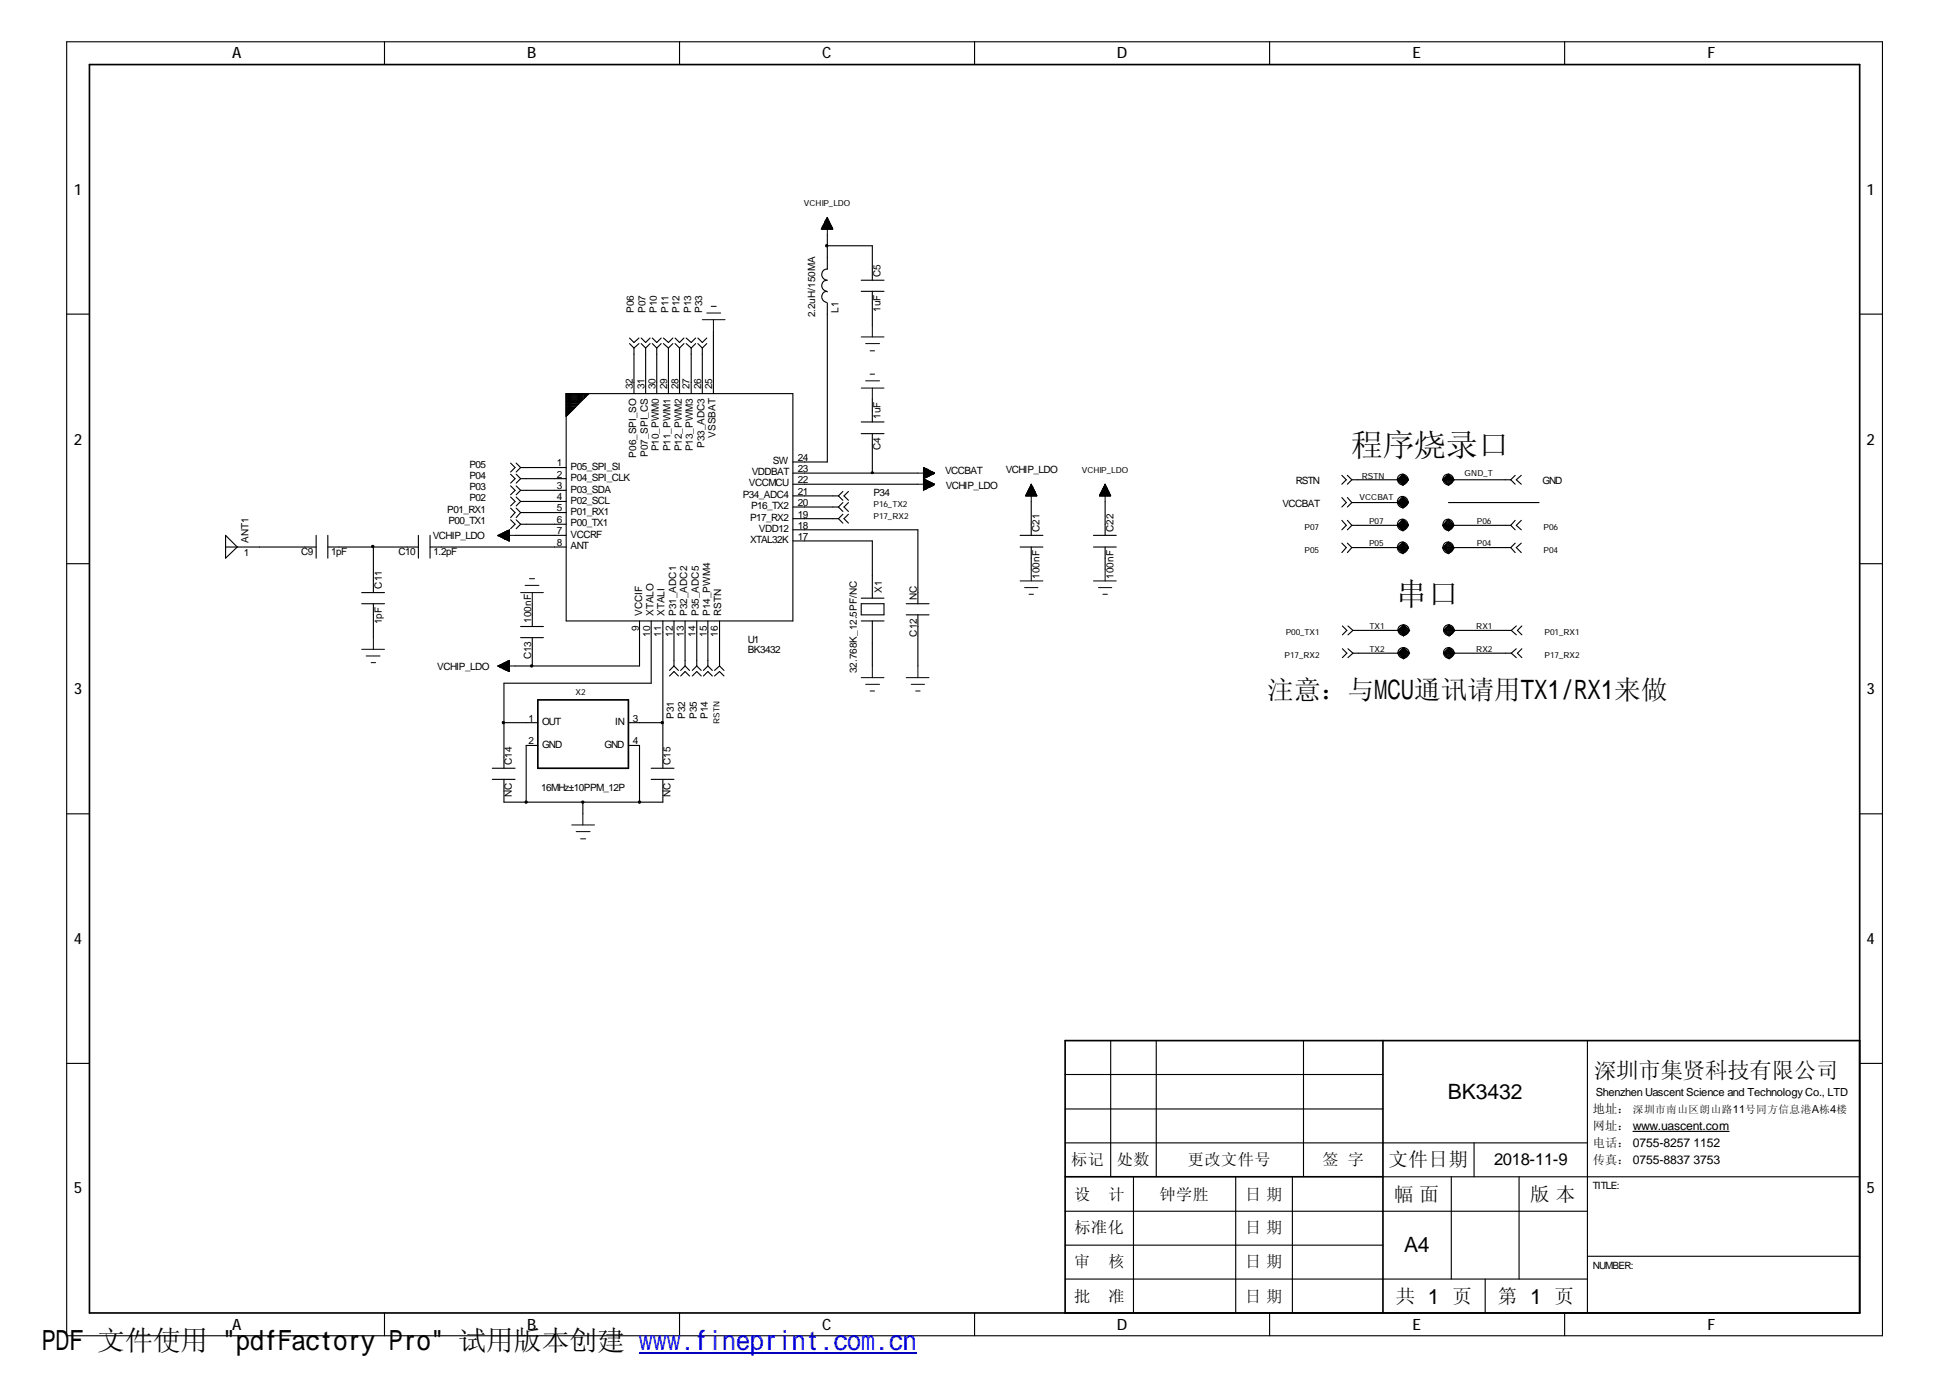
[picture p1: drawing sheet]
<svg xmlns="http://www.w3.org/2000/svg" width="297mm" height="210mm" viewBox="0 0 297 210" stroke-linecap="round" stroke-linejoin="round" font-family="sans-serif">
<g fill="none" stroke="#000" stroke-width=".17">
<path d="M10.2 6.4h276.7v197.1h-276.7zM58.6 6.4v3.4M103.5 6.4v3.4M148.5 6.4v3.4M193.5 6.4v3.4M238.4 6.4v3.4M126.1 35.7v5.3a.85 .85 0 0 0-.9 .8 .85 .85 0 0 0 .8 .9M126.1 37.4h6.8v5.3M10.2 47.9h3.4M86.3 60h34.5v34.6h-34.5zM86.4 60v3.3h-.1M86.6 60v3.1h-.3"/>
<path d="M86.8 60v2.9h-.5M87 60v2.8h-.7M87.1 60v2.6h-.8M87.3 60v2.4h-1M87.5 60v2.2h-1.2M87.6 60v2.1h-1.3M87.8 60v1.8h-1.5M88 60v1.7h-1.7M88.1 60v1.6h-1.8M88.3 60v1.3h-2M88.5 60v1.1h-2.2M88.6 60v1h-2.3"/>
<path d="M88.8 60v.8h-2.5M89.1 60v.6h-2.8M89.2 60v.5h-2.9M89.3 60v.3h-3M89.6 60v.1h-3.3M89.7 60l-3.4 3.4M95.9 51.5l.7 .7 .8-.7M95.9 52.3l.7 .7M96.6 53v7M97.4 52.3l-.8 .7M97.7 51.5l.7 .7 .7-.7M97.7 52.3l.7 .7"/>
<path d="M98.4 53v7M99.1 52.3l-.7 .7M99.4 51.5l.7 .7 .7-.7M99.4 52.3l.7 .7M100.1 53v7M100.8 52.3l-.7 .7M101.1 51.5l.8 .7 .6-.7M101.1 52.3l.8 .7M101.9 53v7M102.5 52.3l-.6 .7M102.9 51.5l.6 .7 .7-.7M102.9 52.3l.6 .7"/>
<path d="M103.5 53v7M104.2 52.3l-.7 .7M104.6 51.5l.7 .7 .7-.7M104.6 52.3l.7 .7M105.3 53v7M106 52.3l-.7 .7M106.3 51.5l.7 .7 .7-.7M106.3 52.3l.7 .7M107 53v7M107.7 52.3l-.7 .7M108.7 50.5v9.5M126.1 44.5a.75 .75 0 0 0-.9 .4 .75 .75 0 0 0 .2 .9l.6 .3"/>
<path d="M126.1 42.7a.85 .85 0 0 0-.9 .8 .85 .85 0 0 0 .8 .9M126.1 46.2v24.2h-5.3M131.2 44.4h3.5M131.2 42.7h3.5M132.9 44.4v5.2M283.4 47.9h3.5M77.8 70.5l.7 .7-.7 .7M77.8 79.2l.7 .7-.7 .6M77.8 77.4l.7 .7-.7 .7M77.8 75.7l.7 .7-.7 .7M77.8 74l.7 .7-.7 .7M77.8 72.2l.7 .7-.7 .7"/>
<path d="M78.7 79.2l.6 .7M78.7 77.4l.6 .7M78.7 75.7l.6 .7M78.7 74l.6 .7M78.7 72.2l.6 .7M78.7 70.5l.6 .7M79.3 71.2h7M79.3 72.9h7M79.3 74.7h7M79.3 76.4h7M79.3 78.1h7M79.3 79.9h7"/>
<path d="M79.3 79.9l-.6 .6M79.3 78.1l-.6 .7M79.3 76.4l-.6 .7M79.3 74.7l-.6 .7M79.3 72.9l-.6 .7M79.3 71.2l-.6 .7M120.8 79h7M120.8 77.2h7M120.8 75.5h7M120.8 73.8h19.1M120.8 72.1h19.1M127.8 79l.6 .7"/>
<path d="M127.8 77.2l.6 .7M127.8 75.5l.6 .7M128.4 78.3l-.6 .7M128.4 76.6l-.6 .6M128.4 74.9l-.6 .6M129.3 78.3l-.7 .7 .7 .7M129.3 76.6l-.7 .6 .7 .7M129.3 74.9l-.7 .6 .7 .7M131.2 64.3h3.5M131.2 66.1h3.5M132.9 60.8v3.5M132.9 66.1v6"/>
<path d="M157.1 76.4v5.1M168.4 76.4v5.1M204.5 72.4l.6 .7-.6 .7M204.5 79.3l.6 .7-.6 .7M204.5 75.8l.6 .8-.6 .6M205.3 72.4l.7 .7M205.3 79.3l.7 .7M205.3 75.8l.7 .8M206 76.6h8.6M206 73.1h8.6M206 73.1l-.7 .7M206 76.6l-.7 .6"/>
<path d="M212.9 73.1l.9-.9 .8 .9-.8 .8zM213 72.9h1.5M213 76.4h1.5v.2M213 79.9h1.5v.2M213 73v.2M213 76.5v.1M213 79.9v.2M213.1 73.3h1.4M213.1 76.7h1.4M213.2 72.8v.5M213.2 76.3v.5M213.2 79.8v.5"/>
<path d="M213.3 73.4h1M213.3 72.7h1.1v.6M213.3 79.7h1.1v.6M213.3 76.9h1M213.3 76.2h1.1M213.4 72.7v.8M213.4 76.1v.9M213.4 79.6v.8M213.4 72.6h.8M213.4 76h.8v1M213.4 79.5h.8v.9M213.5 73.6h.6"/>
<path d="M213.5 72.5v1.2M213.5 76v1.1M213.5 79.3v1.3M213.5 77.1h.6M213.6 72.4h.4M213.6 75.9h.4v1.2M213.6 79.3h.4v1.3M213.7 77.2h.3M213.7 73.8h.3M213.7 72.3v1.5M213.7 75.8v1.5M213.7 79.3v1.5"/>
<path d="M213.8 75.6l.8 1-.8 .8-.9-.8zM213.8 79.1l.8 .9-.8 .9-.9-.9zM213.9 72.2v1.6M213.9 75.7v1.6M213.9 79.2v1.6M214 72.5v1.2M214.2 72.7v.8M214.4 76.3v.5M214.5 73v.2M219.9 73.1h10.3M219.9 73v.2M219.9 79.9v.2"/>
<path d="M220 72.9h1.4M220 79.9h1.4M220 73.3h1.4M220.1 72.7h1.1M220.1 79.7h1.1M220.1 72.8v.5M220.1 79.8v.5M220.2 73.4h1M220.3 72.6h.8M220.3 79.5h.8M220.3 72.7v.8M220.3 79.6v.8"/>
<path d="M220.4 73.6h.7M220.4 72.5v1.2M220.4 79.3v1.3M220.5 72.4h.4M220.5 79.3h.4M220.6 73.8h.3M220.6 72.2h.1M220.6 72.3v1.5M220.6 79.3v1.5M220.6 79.2h.1M220.7 76.6h13.8M220.7 79.1l.9 .9-.9 .9-.8-.9z"/>
<path d="M220.7 72.2l.9 .9-.9 .8-.8-.8M220.7 72.2l-.8 .9M220.8 72.2v1.6M220.8 79.2v1.6M221 72.5v1.2M221 79.3v1.3M221.1 72.7v.8M221.1 79.5v.9M221.3 72.7v.6M221.3 79.7v.6M221.5 73v.2M221.5 79.9v.2"/>
<path d="M230.2 73.1l.7 .7M230.9 72.4l-.7 .7M230.9 79.3l-.7 .7M231.8 72.4l-.7 .7 .7 .7M231.8 79.3l-.7 .7 .7 .7M10.2 85.9h3.4M34.4 83.3h13.8M34.4 81.5l1.8 1.8-1.8 1.7zM48.2 81.5v3.5M50 83.3h13.8M50 81.5v3.5M55.1 92h3.5"/>
<path d="M55.1 90.3h3.5M56.9 83.3v7M56.9 92v5.1M63.8 81.5v3.5M65.5 83.3h20.8M65.5 81.5v3.5M78.5 81.5h7.8M79.3 95.4h3.5M79.3 97.1h3.5M81.1 92v3.4M81.1 97.1v4.3M97.5 94.6v6.8h-19"/>
<path d="M99.2 94.6v9.5h-22.4v12.9M101 94.6v22.4M102.7 94.6v6.8M104.4 94.6v6.8M106.2 94.6v6.8M107.9 94.6v6.8M109.6 94.6v6.8M120.8 82.4h12.1v8.7M120.8 80.7h19.1v11.3M131.2 94.6h3.5M131.2 92h3.5v1.7h-3.5zM131.2 91.1h3.5"/>
<path d="M132.9 94.6v6.8M138.1 92h3.5M138.1 93.7h3.5M139.9 93.7v7.7M155.4 81.5h3.5M155.4 83.3h3.5M157.1 83.3v3.4M166.6 81.5h3.5M166.6 83.3h3.5M168.4 83.3v3.4M204.5 82.7l.6 .7-.6 .8M204.6 95.3l.6 .7-.6 .7"/>
<path d="M204.6 98.8l.6 .7-.6 .7M205.3 82.7l.7 .7M205.4 95.3l.8 .7M205.4 98.8l.8 .7M206 80l-.7 .7M206 80h8.6M206 83.4h7.8M206 83.4l-.7 .8M206.2 96h7.7M206.2 99.5h7.7M206.2 96l-.8 .7M206.2 99.5l-.8 .7"/>
<path d="M212.9 83.4l.9-.8 .8 .8-.8 .9zM212.9 83.5h1.7M213 83.3h1.5v.3M213 83.4v.2M213.1 80.2h1.4M213.1 83.7h1.4M213.1 95.9h1.5M213.1 99.6h1.6M213.1 99.4h1.5M213.2 83.2v.5M213.2 95.9v.3M213.2 99.3v.4"/>
<path d="M213.3 83.2h1.1v.5M213.3 80.4h1M213.3 83.8h1M213.3 95.8h1.2M213.3 99.8h1.2M213.3 99.2h1.2M213.4 83v.9M213.4 95.7v.7M213.4 99.2v.6M213.4 83h.8v.9M213.4 96.4h1M213.4 99.9h1"/>
<path d="M213.5 82.9v1.2M213.5 95.5v1M213.5 99v1M213.5 80.5h.6M213.5 84h.6M213.5 95.6h.8M213.5 99.1h.8M213.6 82.8h.4v1.3M213.7 80.7h.3M213.7 95.4h.4M213.7 82.6v1.7M213.7 95.3v1.4"/>
<path d="M213.7 98.8v1.4M213.7 84.2h.3M213.7 98.9h.4M213.8 95.3h.2M213.8 98.7h.2M213.9 82.6v1.7M213.9 95.2v1.7M213.9 98.7v1.6M213.9 95.2l-.9 .8 .9 .9M213.9 95.2l.9 .8-.9 .9M213.9 98.7l-.9 .8 .9 .8M213.9 98.7l.9 .8-.9 .8"/>
<path d="M214 95.3v1.5h-.2M214 98.7v1.5M214.2 95.5v1.1h-.6M214.2 98.9v1.1M214.4 95.6v.8M214.4 99.2v.6M214.5 95.9v.4h-1.2M214.5 99.2v.5M214.7 96v.1h-1.6M214.7 99.4v.1M219.9 80h10.3M219.9 83.5h1.7"/>
<path d="M219.9 83.4h10.3M219.9 83.4v.2M220 83.3h1.4M220 96h10.3M220 99.5h10.3M220 96l.8 .9M220 99.5l.8 .8M220 80.2h1.4M220 83.7h1.4M220 95.9h1.6M220 99.6h1.7M220 99.4h1.6"/>
<path d="M220.1 95.9v.3M220.1 99.3v.4M220.2 80.4h1M220.2 83.8h1M220.2 95.8h1.2M220.2 99.8h1.3M220.2 99.2h1.2M220.3 95.7v.7M220.3 99.2v.6M220.4 80.5h.7M220.4 84h.7M220.4 82.9v1.2"/>
<path d="M220.4 95.5v1M220.4 99v1M220.4 96.4h.9M220.4 95.6h.8M220.4 99.9h.9M220.4 99.1h.8M220.5 82.8h.4M220.6 80.7h.3M220.6 95.4h.5M220.6 84.2h.3M220.6 98.9h.5M220.6 95.3v1.4"/>
<path d="M220.6 98.8v1.4M220.7 82.6h-.1v1.7M220.7 82.6l.9 .8-.9 .9-.8-.9zM220.7 95.3h.2M220.7 98.7h.2M220.8 82.6v1.7M220.8 95.2v1.7M220.8 98.7v1.6M220.8 95.2l-.8 .8M220.8 95.2l.9 .8M220.8 98.7l-.8 .8M220.8 98.7l.9 .8"/>
<path d="M221 82.8v1.3M221 95.3v1.5h-.3M221 98.7v1.5M221.1 83h-.8v.9M221.1 83v.9M221.1 95.5v1.1h-.5M221.1 98.9v1.1M221.2 83.2h-1.1v.5M221.3 83.2v.5M221.3 95.6v.8M221.3 99.2v.6M221.5 83.3v.3"/>
<path d="M221.5 95.9v.4h-1.3M221.5 99.2v.5M221.7 96v.1h-1.7M221.7 96l-.9 .9M221.7 99.4v.1M221.7 99.5l-.9 .8M230.2 80l.7 .7M230.2 83.4l.7 .8M230.3 96l.8 .7M230.3 99.5l.8 .7M230.9 82.7l-.7 .7M231.1 95.3l-.8 .7"/>
<path d="M231.1 98.8l-.8 .7M231.8 82.7l-.7 .7 .7 .8M231.9 95.3l-.7 .7 .7 .7M231.9 98.8l-.7 .7 .7 .7M283.4 85.9h3.5M75 118.7h3.5M75 117h3.5M76.8 118.7v3.5h24.2v-3.5M76.8 110.1h5.2M82 113.6h-1.8v8.6M95.8 113.6h1.7v8.6M95.8 110.1h5.2"/>
<path d="M99.2 118.7h3.5M99.2 117h3.5M102 103l.7-.7 .7 .7M102.7 101.4l-.7 .7M102.7 101.4l.7 .7M103.7 103l.7-.7 .7 .7M104.4 101.4l-.7 .7M104.4 101.4l.7 .7M105.5 103l.7-.7 .6 .7M106.2 101.4l.6 .7M106.2 101.4l-.7 .7M107.2 103l.7-.7 .6 .7"/>
<path d="M107.9 101.4l-.7 .7M107.9 101.4l.6 .7M108.9 103l.7-.7 .7 .7M109.6 101.4l.7 .7M109.6 101.4l-.7 .7M213.6 100.1h.6M213.8 100.3h.2M220.6 100.1h.5M220.7 100.3h.3M10.2 124h3.4M88.8 122.2v1.8M283.4 124h3.5"/>
<path d="M169.2 158.5v20.8M176.2 158.5v20.8M198.6 158.5v20.8M241.9 158.5v41.5M10.2 162h3.4M162.3 174.1h79.6M162.3 163.7h48.4M162.3 168.9h48.4M172.7 179.3v20.7M188.3 179.3v20.7M196.9 179.3v20.7M210.7 179.3h72.7"/>
<path d="M221.1 179.3v15.5M224.6 174.1v5.2M231.5 179.3v15.5M283.4 162h3.5M58.6 200v3.5M103.5 200v3.5M148.5 200v3.5M162.3 184.5h79.6M162.3 194.8h79.6M162.3 189.7h48.4M193.5 200v3.5M226.3 194.8v5.2"/>
<path d="M238.4 200v3.5M241.9 191.4h41.5"/>
<circle cx="213.7" cy="76.4" r=".83"/>
<circle cx="213.7" cy="79.9" r=".83"/>
<circle cx="213.7" cy="73" r=".8"/>
<circle cx="220.7" cy="79.9" r=".83"/>
<circle cx="220.7" cy="73" r=".8"/>
<circle cx="213.7" cy="83.4" r=".83"/>
<circle cx="213.9" cy="96" r=".83"/>
<circle cx="213.9" cy="99.5" r=".83"/>
<circle cx="220.7" cy="83.4" r=".83"/>
<circle cx="220.8" cy="96" r=".8"/>
<circle cx="220.8" cy="99.4" r=".8"/>
</g>
<path d="M13.6 9.8h269.8v190.2h-269.8zM82 106.6h13.8v10.4h-13.8zM210.7 158.5v41.5M283.4 158.5h-121.1v41.5M162.3 179.3h48.4" fill="none" stroke="#000" stroke-width=".25"/>
<path d="M248.8 172.3h14.7" fill="none" stroke="#000" stroke-width=".18"/>
<g fill="none" stroke="#000" stroke-width=".15">
<path d="M125.3 34.7h1.5M125.3 34.6h1.4M125.3 34.6h1.4v.3M125.3 34.5v.4M125.4 34.5h1.3M125.4 34.4v.5M125.5 34.4h1.2v.5M125.5 34.3h1.1v.6M125.6 34.9v-.8h.9v.8M125.6 34.1h.8M125.6 34h.8M125.6 33.9h.8v1"/>
<path d="M125.6 33.8v1.1M125.7 33.8h.6M125.7 33.7h.6v1.2M125.7 33.6v1.3M125.8 33.6h.4v1.3M125.8 33.5v1.4M125.9 33.5h.3M125.9 33.5h.3v1.4M126 33.3h.1M126 33.2v1.7M126.1 33.1v2.6M126.1 33.1l.8 1.8h-1.8z"/>
<path d="M126.2 33.4h-.3v1.5M126.6 34.2h-1.1v.7M126.8 34.8h-1.6v.1M126.8 34.6v.3M107 48.7h3.5M107.7 47.7h2.1M108.4 46.7h.7M108.7 48.7v1.8M131.2 59.1h3.5M131.2 51.3h3.5M131.9 58h2.1M131.9 52.3h2.1"/>
<path d="M132.6 57h.7M132.6 53.4h.7M132.9 49.6v1.7M132.9 59.1v1.7M139.9 72.1h2.5M139.9 73.8h2.5M140.7 71.2v3.5l1.7-.9M140.7 71.2l1.7 .9M140.7 71.2h.1v1.7h-.1M140.7 72.8h.3M140.7 72.7h.7M140.7 72.6h.9"/>
<path d="M140.7 72.3h1.3M140.7 72.2h1.5M140.7 72.2h1.7M140.7 72h1.6v.2M140.7 71.9h1.5v.3M140.7 71.8h1.2v.5M140.7 71.7h1v.7M140.7 71.6h.9M140.7 71.6h.8v1M140.7 71.5h.7M140.7 71.4h.4v1.3M140.7 71.3h.2v1.5"/>
<path d="M140.7 73h.2v1.5M140.7 73.1h.4v1.4M140.7 73.3h.7v1M140.7 73.3h.8v1M140.7 73.4h1v.8M140.7 73.5h1.2v.6M140.7 73.6h1.4v.4M140.7 73.7h1.5v.2M140.7 74.5h.4M140.7 74.4h.5M140.7 74.4h.7M140.7 74.2h1.1"/>
<path d="M140.7 74.1h1.3M140.7 74h1.5M140.7 73.8h1.7M140.7 72.9l1.7 .9M140.7 73.2h.5M140.8 73v1.6h-.1M141 71.3v1.4M141 73.1v1.4M141.1 71.4v1.3h-.4M141.1 73.2v1.2M141.2 71.5v1.2M141.2 73.3v1.1"/>
<path d="M141.3 71.5v1.2M141.3 73.3v1.1M141.4 71.6v1M141.6 71.6v.9M141.6 73.3v1h-.9M141.6 71.7v.8h-.9M141.6 73.4v.8M141.8 71.7v.7h-1.1M141.8 73.5v.6M142 71.9v.3M142 73.6v.4M142.1 71.9v.3"/>
<path d="M142.2 72v.2M142.2 73.7v.2h-1.5M142.3 73.8h.1M142.4 72.1l-1.7 .8M156.3 75.5h1.7M156.4 75.4h1.5M156.4 75.5v-.2h1.5v.2M156.5 75.2h1.3v.3M156.5 74.9h1.2M156.6 74.9h1.1v.6M156.6 75.5v-.7h1v.7M156.7 74.7h.9"/>
<path d="M156.7 74.6h.9v.9M156.7 74.5v1M156.8 74.5h.8M156.8 74.4v1.1M156.9 74.4h.6M156.9 74.4h.5M157 75.5v-1.3h.4v1.3M157.1 74.1h.2v1.4M157.1 74h.1M157.1 73.9h.1v1.6M157.1 73.8v1.7M157.1 73.8v2.6"/>
<path d="M157.1 73.8l-.8 1.7M157.1 73.8l.9 1.7M157.4 74.3h-.5v1.2M157.5 74.5v1M157.7 75h-1.2v.5M157.8 75.1h-1.3v.4M167.6 75.5h1.6M167.6 75.5v-.1h1.6v.1M167.6 75.3h1.6M167.6 75.2v.3M167.7 75.2h1.4M167.7 75.1h1.4v.4"/>
<path d="M167.7 75v.5M167.8 75h1.2M167.8 75.5v-.6h1.2v.6M167.8 74.9h1.1v.6M168 74.7h.8v.8M168 74.6h.8M168.1 74.4h.6v1.1M168.1 74.4v1.1M168.1 74.4h.6M168.1 74.3h.6v1.2M168.1 75.5v-1.3h.5v1.3M168.3 74h.2v1.5"/>
<path d="M168.3 73.9h.2M168.3 73.8h.1M168.3 73.8v1.7M168.4 73.8l.8 1.7h-1.6M168.4 73.8v2.6M168.4 73.8l-.8 1.7M168.6 74.1h-.4v1.4M168.7 74.5h-.7v1M168.9 74.8h-1v.7M55.1 98.9h3.5M55.8 99.9h2.1M56.9 97.1v1.8"/>
<path d="M75.9 81.5l1.7-.8v1.7M75.9 81.5h2.6M75.9 81.5l1.7 .9M75.9 81.6h1.7M75.9 81.5v.1M76 81.5v.1M76.3 81.4v.4h1.3M76.4 81.4v.4M76.5 81.3v.6h1.1M76.7 81.1v.9M77 81v1.1M77.1 81v1.2h.5"/>
<path d="M77.3 80.9v1.3M77.3 82.3h.3M77.4 80.8v1.5M77.6 80.8v1.6M77.6 81.5h-1.5v.2h1.5M77.6 81.4h-1.4v.3M77.6 81.3h-1.1v.6M77.6 81.2h-1v.8h1M77.6 81.1h-.8v1h.8M77.6 81h-.7v1.1h.7M77.6 81h-.6v1.1M77.6 80.9h-.4v1.3"/>
<path d="M77.6 80.8h-.1v1.6h.1M79.3 90.3h3.5M80 89.2h2.1M80.7 88.2h.7M81.1 90.3v1.7M155.4 88.5h3.5M156.1 89.5h2.1M156.8 90.5h.7M157.1 86.7v1.8M166.6 88.5h3.5M167.4 89.5h2M168.1 90.5h.6"/>
<path d="M168.4 86.7v1.8M56.6 100.9h.6M75.9 101.4h2.6M75.9 101.4l1.7 .9M75.9 101.5h1.7M76.1 101.4v.2h1.5M76.2 101.7h1.4M76.2 101.3v.3M76.4 101.2v.5M76.5 101.2v.6h1.1M76.8 101v1h.8M77 100.9v1.1h.6"/>
<path d="M77 100.9v1.1M77.2 100.8v1.3M77.5 100.7v1.5M77.6 100.9h-.7v1.1M77.6 100.6v1.7M77.6 100.6l-1.7 .8M77.6 100.7h-.2v1.5h.2M77.6 100.9h-.5v1.2h.5M77.6 101.1h-1v.8h1M77.6 101.4h-1.6v.1M77.6 101.3h-1.3v.4M77.6 101.2h-1.1v.5"/>
<path d="M77.6 101h-.9v.9M77.6 100.8h-.3v1.3M131.2 103.2h3.5M131.9 104.2h2.1M132.6 105.3h.7M132.9 101.4v1.8M138.1 103.2h3.5M138.9 104.2h2M139.5 105.3h.7M139.9 101.4v1.8M87.1 125.7h3.5M87.8 126.7h2.1"/>
<path d="M88.5 127.8h.7M88.8 124v1.7"/>
</g>
<g fill="#000" stroke="#000" stroke-width=".15">
<path d="M125.8 37.3h.3v.3h-.3z" fill-rule="evenodd"/>
<path d="M132.8 71.9h.2v.2h-.2z" fill-rule="evenodd"/>
<path d="M56.7 83.1h.2v.3h-.2z" fill-rule="evenodd"/>
<path d="M76.6 109.9h.2v.3h-.2z" fill-rule="evenodd"/>
<path d="M80.9 101.3h.2v.3h-.2z" fill-rule="evenodd"/>
<path d="M100.8 109.9h.2v.3h-.2z" fill-rule="evenodd"/>
<path d="M80 122h.3v.3h-.3z" fill-rule="evenodd"/>
<path d="M88.7 122h.2v.3h-.2z" fill-rule="evenodd"/>
<path d="M97.3 122h.3v.3h-.3z" fill-rule="evenodd"/>
</g>
<path d="M97.4 206.1h42.3" fill="none" stroke="#00f" stroke-width=".17"/>
<g font-size="4.8">
<text x="205.9" y="69.4">程序烧录口</text>
<text x="212.7" y="92.1">串口</text>
</g>
<text font-size="4.2" x="6.3" y="205.7">PDF 文件使用 &quot;pdfFactory Pro&quot; 试用版本创建 www.fineprint.com.cn</text>
<text font-size="4.1" x="193.1" y="106.5">注意：与MCU通讯请用TX1/RX1来做</text>
<text font-size="3.4" x="242.9" y="164.2">深圳市集贤科技有限公司</text>
<g font-size="3.2">
<text x="220.6" y="167.4">BK3432</text>
<text x="214" y="190.8">A4</text>
</g>
<g font-size="3">
<text x="211.6" y="177.6">文件日期</text>
<text x="212.4" y="182.9">幅 面</text>
<text x="233.2" y="182.9">版 本</text>
<text x="212.7" y="198.5">共 1 页</text>
<text x="228.3" y="198.5">第 1 页</text>
</g>
<g font-size="2.5">
<text x="163.2" y="177.5">标记</text>
<text x="170.2" y="177.5">处数</text>
<text x="181" y="177.5">更改文件号</text>
<text x="201.5" y="177.5">签 字</text>
<text x="227.7" y="177.5">2018-11-9</text>
<text x="163.7" y="182.7">设</text>
<text x="168.9" y="182.7">计</text>
<text x="176.7" y="182.7">钟学胜</text>
<text x="189.7" y="182.7">日 期</text>
<text x="163.7" y="187.9">标准化</text>
<text x="189.7" y="187.9">日 期</text>
<text x="163.7" y="193.1">审</text>
<text x="168.9" y="193.1">核</text>
<text x="189.7" y="193.1">日 期</text>
<text x="163.7" y="198.3">批</text>
<text x="168.9" y="198.3">准</text>
<text x="189.7" y="198.3">日 期</text>
</g>
<g font-size="2.4">
<text x="35.4" y="8.9">A</text>
<text x="80.3" y="8.9">B</text>
<text x="125.3" y="8.9">C</text>
<text x="170.2" y="8.9">D</text>
<text x="215.2" y="8.9">E</text>
<text x="260.2" y="8.9">F</text>
<text x="11.3" y="29.6">1</text>
<text x="284.4" y="29.6">1</text>
<text x="11.3" y="67.7">2</text>
<text x="284.4" y="67.7">2</text>
<text x="11.3" y="105.8">3</text>
<text x="284.4" y="105.8">3</text>
<text x="11.3" y="143.8">4</text>
<text x="284.4" y="143.8">4</text>
<text x="11.3" y="181.8">5</text>
<text x="284.4" y="181.8">5</text>
<text x="35.4" y="202.6">A</text>
<text x="80.3" y="202.6">B</text>
<text x="125.3" y="202.6">C</text>
<text x="170.2" y="202.6">D</text>
<text x="215.2" y="202.6">E</text>
<text x="260.2" y="202.6">F</text>
</g>
<g font-size="1.9">
<text x="242.7" y="169.6">地址：</text>
<text x="242.7" y="172.1">网址： www.uascent.com</text>
<text x="242.7" y="177.3">传真： 0755-8837</text>
<text x="242.7" y="174.8">电话： 0755-8257</text>
<text x="258.1" y="177.3">3753</text>
<text x="258.1" y="174.8">1152</text>
</g>
<text font-size="1.7" x="243.2" y="166.9">Shenzhen Uascent Science and Technology Co., LTD</text>
<text font-size="1.6" x="248.8" y="169.5">深圳市南山区朗山路11号同方信息港A栋4楼</text>
<g font-size="1.5">
<text x="96.6" y="47.7" transform="rotate(-90 96.6 47.7)">P06</text>
<text x="98.4" y="47.7" transform="rotate(-90 98.4 47.7)">P07</text>
<text x="100.1" y="47.7" transform="rotate(-90 100.1 47.7)">P10</text>
<text x="101.9" y="47.7" transform="rotate(-90 101.9 47.7)">P11</text>
<text x="103.5" y="47.7" transform="rotate(-90 103.5 47.7)">P12</text>
<text x="105.3" y="47.7" transform="rotate(-90 105.3 47.7)">P13</text>
<text x="107" y="47.7" transform="rotate(-90 107 47.7)">P33</text>
<text x="127.8" y="47.7" transform="rotate(-90 127.8 47.7)">L1</text>
<text x="134.2" y="47.5" transform="rotate(-90 134.2 47.5)">1uF</text>
<text x="134.2" y="42.2" transform="rotate(-90 134.2 42.2)">C5</text>
<text x="124.2" y="48.4" transform="rotate(-90 124.2 48.4)">2.2uH/150MA</text>
<text x="96.4" y="59.3" transform="rotate(-90 96.4 59.3)">32</text>
<text x="98.2" y="59.3" transform="rotate(-90 98.2 59.3)">31</text>
<text x="99.9" y="59.3" transform="rotate(-90 99.9 59.3)">30</text>
<text x="101.7" y="59.3" transform="rotate(-90 101.7 59.3)">29</text>
<text x="103.4" y="59.3" transform="rotate(-90 103.4 59.3)">28</text>
<text x="105.1" y="59.3" transform="rotate(-90 105.1 59.3)">27</text>
<text x="106.8" y="59.3" transform="rotate(-90 106.8 59.3)">26</text>
<text x="108.5" y="59.3" transform="rotate(-90 108.5 59.3)">25</text>
<text x="134.2" y="63.8" transform="rotate(-90 134.2 63.8)">1uF</text>
<text x="71.5" y="71.2">P05</text>
<text x="84.8" y="71">1</text>
<text x="87" y="71.6">P05_SPI_SI</text>
<text x="96.9" y="69.7" transform="rotate(-90 96.9 69.7)">P06_SPI_SO</text>
<text x="98.7" y="69.6" transform="rotate(-90 98.7 69.6)">P07_SPI_CS</text>
<text x="100.4" y="68.8" transform="rotate(-90 100.4 68.8)">P10_PWM0</text>
<text x="102.2" y="68.8" transform="rotate(-90 102.2 68.8)">P11_PWM1</text>
<text x="103.9" y="68.8" transform="rotate(-90 103.9 68.8)">P12_PWM2</text>
<text x="105.6" y="68.8" transform="rotate(-90 105.6 68.8)">P13_PWM3</text>
<text x="107.4" y="68.3" transform="rotate(-90 107.4 68.3)">P33_ADC3</text>
<text x="109.1" y="66.6" transform="rotate(-90 109.1 66.6)">VSSBAT</text>
<text x="117.8" y="70.7">SW</text>
<text x="121.6" y="71.9">23</text>
<text x="121.6" y="70.2">24</text>
<text x="134.2" y="68.5" transform="rotate(-90 134.2 68.5)">C4</text>
<text x="71.5" y="76.4">P02</text>
<text x="71.5" y="74.7">P03</text>
<text x="71.5" y="72.9">P04</text>
<text x="84.8" y="72.7">2</text>
<text x="84.8" y="74.5">3</text>
<text x="84.8" y="76.2">4</text>
<text x="84.8" y="77.9">5</text>
<text x="87" y="73.3">P04_SPI_CLK</text>
<text x="87" y="75">P03_SDA</text>
<text x="87" y="76.7">P02_SCL</text>
<text x="113.2" y="75.9">P34_ADC4</text>
<text x="114.1" y="74.1">VCCMCU</text>
<text x="114.5" y="77.6">P16_TX2</text>
<text x="114.6" y="72.4">VDDBAT</text>
<text x="121.6" y="77.1">20</text>
<text x="121.6" y="75.4">21</text>
<text x="121.6" y="73.6">22</text>
<text x="133.1" y="75.5">P34</text>
<text x="144" y="72.2">VCCBAT</text>
<text x="144.1" y="74.5">VCHIP_LDO</text>
<text x="153.2" y="72.1">VCHIP_LDO</text>
<text x="195.4" y="77.2">VCCBAT</text>
<text x="197.4" y="73.8">RSTN</text>
<text x="235" y="73.8">GND</text>
<text x="37.8" y="82.6" transform="rotate(-90 37.8 82.6)">ANT1</text>
<text x="66" y="82.1">VCHIP_LDO</text>
<text x="68.2" y="78.1">P01_RX1</text>
<text x="68.3" y="79.9">P00_TX1</text>
<text x="84.8" y="79.7">6</text>
<text x="84.8" y="81.4">7</text>
<text x="84.8" y="83.2">8</text>
<text x="87" y="78.4">P01_RX1</text>
<text x="87" y="80.2">P00_TX1</text>
<text x="87" y="81.9">VCCRF</text>
<text x="87" y="83.7">ANT</text>
<text x="114.3" y="82.7">XTAL32K</text>
<text x="114.3" y="79.3">P17_RX2</text>
<text x="115.7" y="81">VDD12</text>
<text x="121.6" y="82.2">17</text>
<text x="121.6" y="80.5">18</text>
<text x="121.6" y="78.8">19</text>
<text x="158.4" y="81" transform="rotate(-90 158.4 81)">C21</text>
<text x="169.7" y="81" transform="rotate(-90 169.7 81)">C22</text>
<text x="37.2" y="84.7">1</text>
<text x="45.9" y="84.5">C9</text>
<text x="50.5" y="84.5">1pF</text>
<text x="58.2" y="89.7" transform="rotate(-90 58.2 89.7)">C11</text>
<text x="60.7" y="84.5">C10</text>
<text x="66" y="84.5">1.2pF</text>
<text x="158.4" y="88.2" transform="rotate(-90 158.4 88.2)">100nF</text>
<text x="169.7" y="88.2" transform="rotate(-90 169.7 88.2)">100nF</text>
<text x="58.2" y="95.1" transform="rotate(-90 58.2 95.1)">1pF</text>
<text x="80.9" y="94.8" transform="rotate(-90 80.9 94.8)">100nF</text>
<text x="97.9" y="93.8" transform="rotate(-90 97.9 93.8)">VCCIF</text>
<text x="99.6" y="93.8" transform="rotate(-90 99.6 93.8)">XTALO</text>
<text x="101.3" y="93.8" transform="rotate(-90 101.3 93.8)">XTALI</text>
<text x="103" y="93.8" transform="rotate(-90 103 93.8)">P31_ADC1</text>
<text x="104.7" y="93.8" transform="rotate(-90 104.7 93.8)">P32_ADC2</text>
<text x="106.5" y="93.8" transform="rotate(-90 106.5 93.8)">P35_ADC5</text>
<text x="108.2" y="93.8" transform="rotate(-90 108.2 93.8)">P14_PWM4</text>
<text x="109.9" y="93.8" transform="rotate(-90 109.9 93.8)">RSTN</text>
<text x="134.4" y="90.4" transform="rotate(-90 134.4 90.4)">X1</text>
<text x="139.7" y="91.5" transform="rotate(-90 139.7 91.5)">NC</text>
<text x="80.9" y="100.4" transform="rotate(-90 80.9 100.4)">C13</text>
<text x="97.4" y="96.1" transform="rotate(-90 97.4 96.1)">9</text>
<text x="99.1" y="97" transform="rotate(-90 99.1 97)">10</text>
<text x="100.8" y="97" transform="rotate(-90 100.8 97)">11</text>
<text x="102.5" y="97" transform="rotate(-90 102.5 97)">12</text>
<text x="104.2" y="97" transform="rotate(-90 104.2 97)">13</text>
<text x="106" y="97" transform="rotate(-90 106 97)">14</text>
<text x="107.7" y="97" transform="rotate(-90 107.7 97)">15</text>
<text x="109.4" y="97" transform="rotate(-90 109.4 97)">16</text>
<text x="114" y="98">U1</text>
<text x="114" y="99.4">BK3432</text>
<text x="139.7" y="97" transform="rotate(-90 139.7 97)">C12</text>
<text x="66.6" y="102.1">VCHIP_LDO</text>
<text x="130.6" y="102.5" transform="rotate(-90 130.6 102.5)">32.768K_12.5PF/NC</text>
<text x="80.5" y="109.9">1</text>
<text x="80.5" y="113.4">2</text>
<text x="82.6" y="110.4">OUT</text>
<text x="82.6" y="113.9">GND</text>
<text x="92.1" y="113.9">GND</text>
<text x="93.7" y="110.4">IN</text>
<text x="96.4" y="109.9">3</text>
<text x="96.4" y="113.4">4</text>
<text x="102.7" y="109.5" transform="rotate(-90 102.7 109.5)">P31</text>
<text x="104.4" y="109.5" transform="rotate(-90 104.4 109.5)">P32</text>
<text x="106.2" y="109.5" transform="rotate(-90 106.2 109.5)">P35</text>
<text x="107.9" y="109.5" transform="rotate(-90 107.9 109.5)">P14</text>
<text x="78" y="116.5" transform="rotate(-90 78 116.5)">C14</text>
<text x="102.2" y="116.5" transform="rotate(-90 102.2 116.5)">C15</text>
<text x="78" y="121.4" transform="rotate(-90 78 121.4)">NC</text>
<text x="82.5" y="120.5">16MHz±10PPM_12P</text>
<text x="102.2" y="121.4" transform="rotate(-90 102.2 121.4)">NC</text>
<text x="242.7" y="181.1">TITLE:</text>
<text x="242.7" y="193.2">NUMBER:</text>
</g>
<g font-size="1.3">
<text x="122.5" y="31.4">VCHIP_LDO</text>
<text x="133.1" y="77.2">P16_TX2</text>
<text x="164.8" y="72.1">VCHIP_LDO</text>
<text x="207.2" y="76.2">VCCBAT</text>
<text x="207.5" y="72.9">RSTN</text>
<text x="223.2" y="72.6">GND_T</text>
<text x="133.1" y="79">P17_RX2</text>
<text x="198.8" y="80.7">P07</text>
<text x="208.6" y="79.9">P07</text>
<text x="208.6" y="83.2">P05</text>
<text x="225" y="79.9">P06</text>
<text x="225" y="83.2">P04</text>
<text x="235.2" y="80.7">P06</text>
<text x="198.8" y="84.2">P05</text>
<text x="235.2" y="84.2">P04</text>
<text x="208.7" y="95.9">TX1</text>
<text x="225" y="95.9">RX1</text>
<text x="195.7" y="100.2">P17_RX2</text>
<text x="195.9" y="96.7">P00_TX1</text>
<text x="208.7" y="99.3">TX2</text>
<text x="225" y="99.3">RX2</text>
<text x="235.4" y="96.7">P01_RX1</text>
<text x="235.4" y="100.2">P17_RX2</text>
<text x="87.7" y="105.9">X2</text>
<text x="109.6" y="110.3" transform="rotate(-90 109.6 110.3)">RSTN</text>
</g>
</svg>
